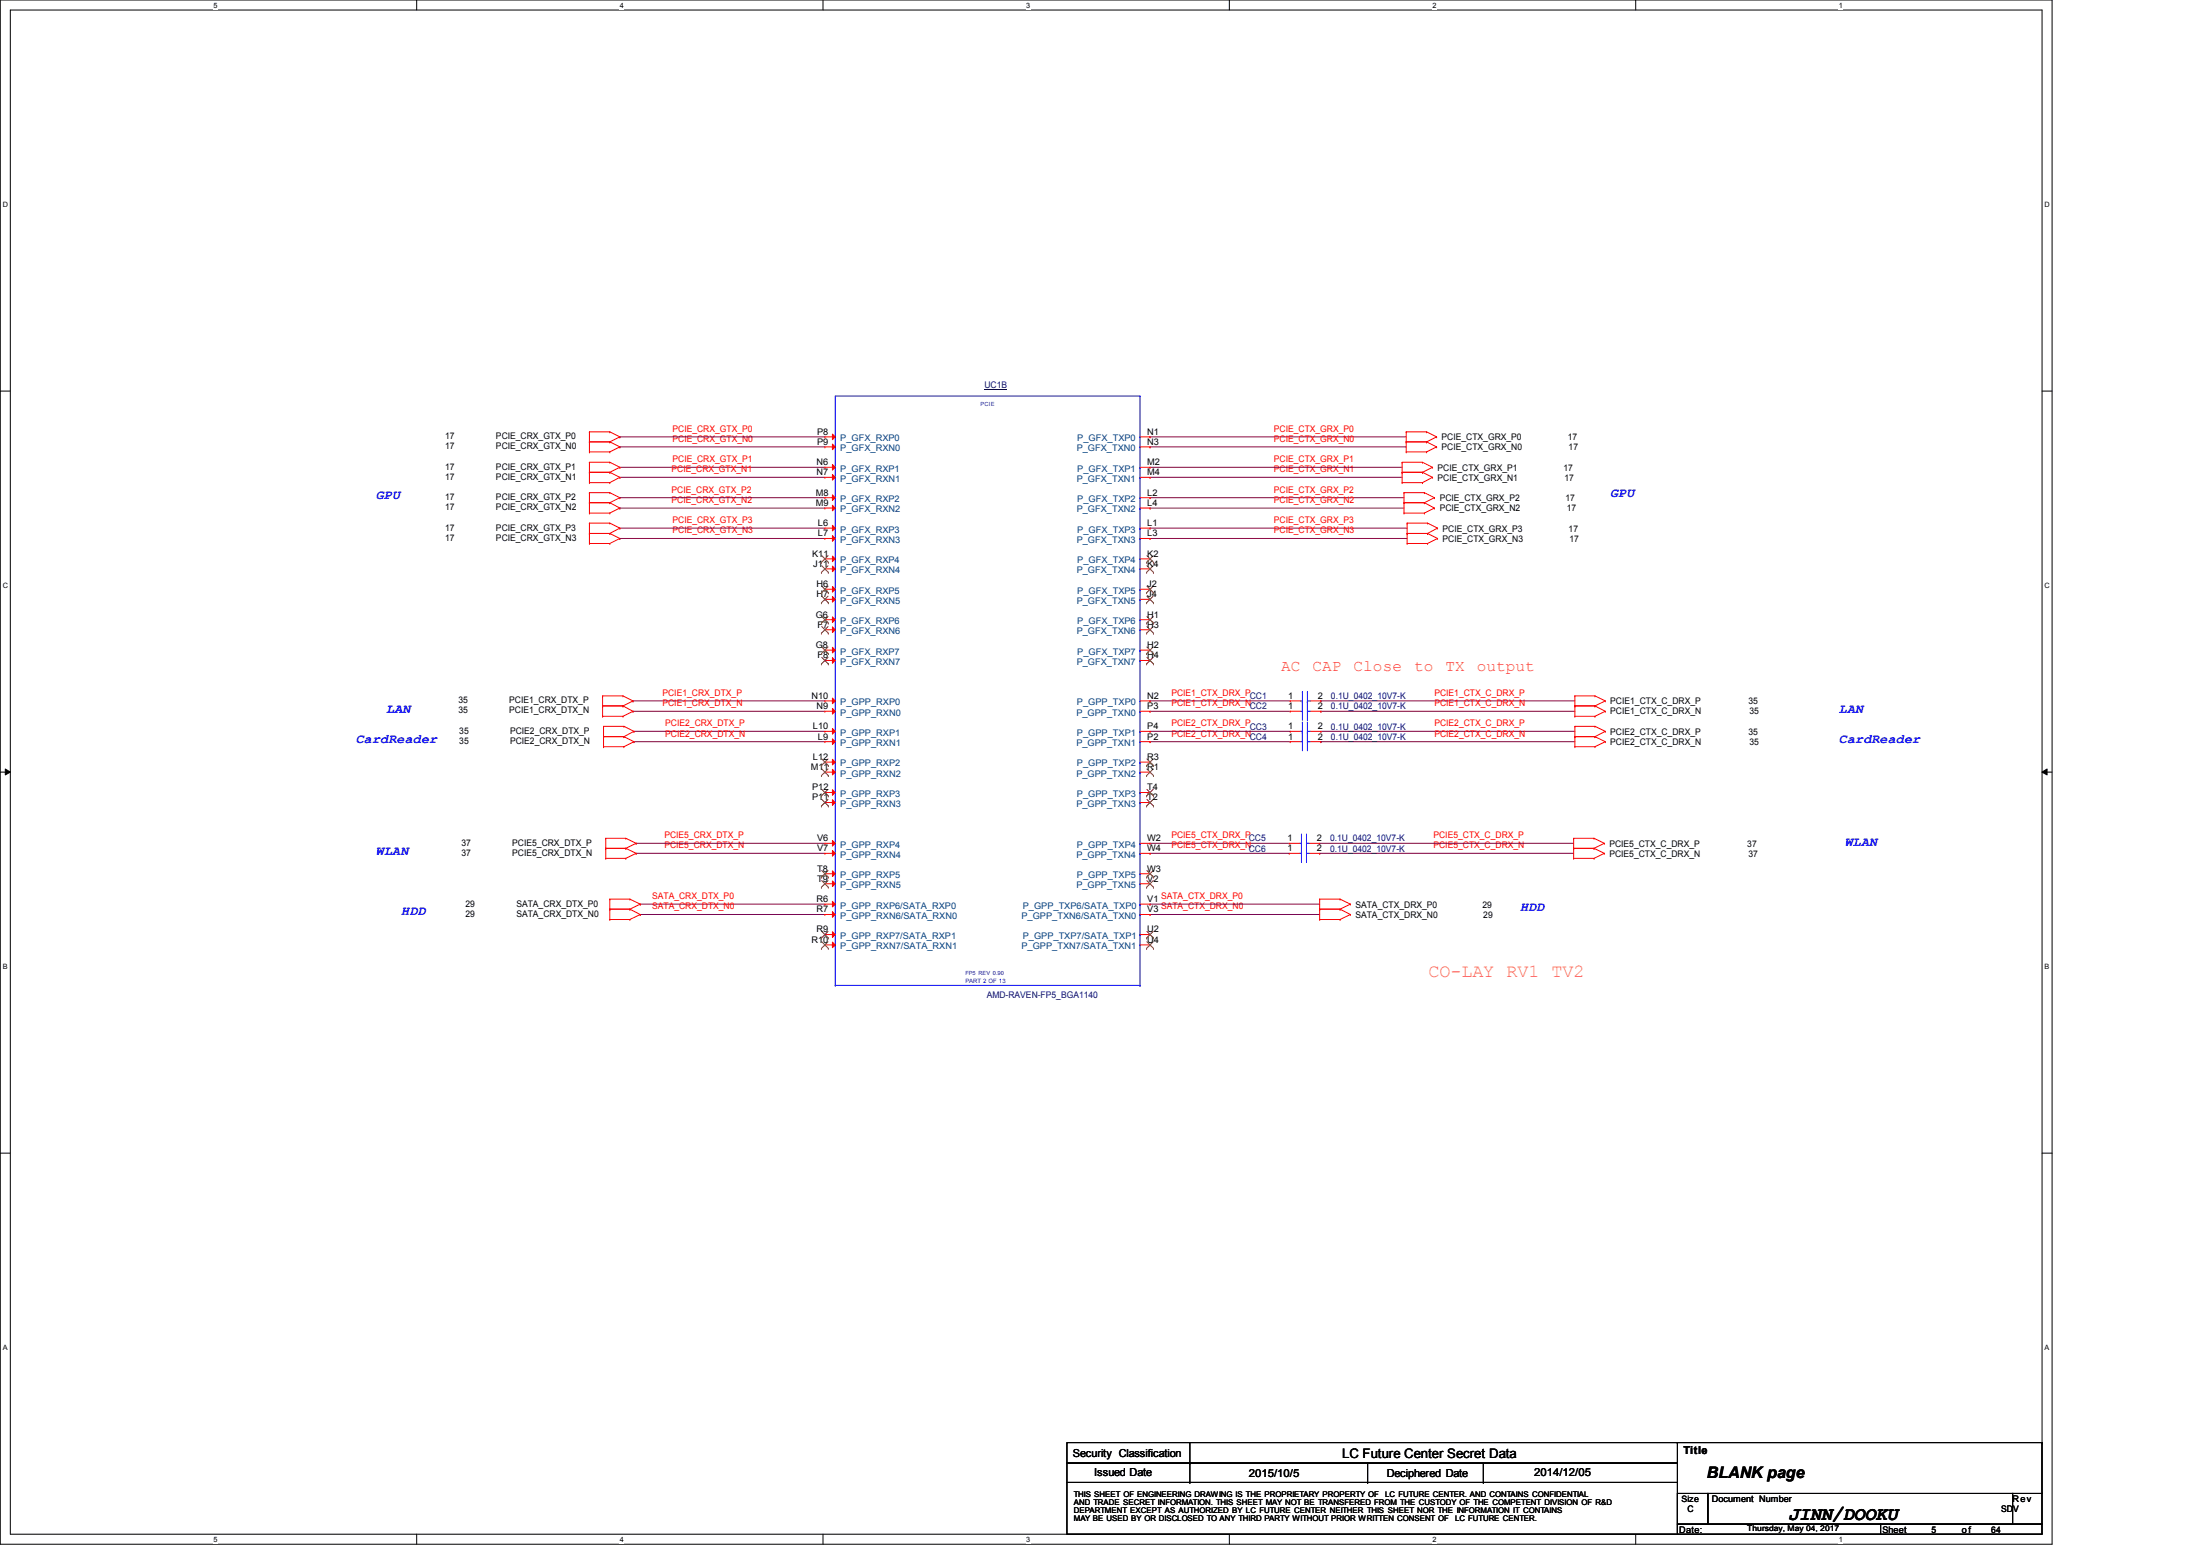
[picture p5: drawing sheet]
<svg xmlns="http://www.w3.org/2000/svg" width="297mm" height="210mm" viewBox="0 0 297 210" stroke-linecap="round" stroke-linejoin="round" font-family="sans-serif">
<path d="M0 0h277.1v208.4h-277.1zM1.4 1.4h274.3v205.7h-274.3z" fill="none" stroke="#000" stroke-width=".14"/>
<g fill="#fff">
<path d="M28.8 .1h.6v1.1h-.6z"/>
<path d="M28.8 207.2h.6v1.1h-.6z"/>
</g>
<path d="M56.3 0v1.4M56.3 207.1v1.3" fill="none" stroke="#000" stroke-width=".14"/>
<g fill="#fff">
<path d="M83.7 .1h.5v1.1h-.5z"/>
<path d="M83.7 207.2h.5v1.1h-.5z"/>
</g>
<path d="M111.1 0v1.4M111.1 207.1v1.3" fill="none" stroke="#000" stroke-width=".14"/>
<g fill="#fff">
<path d="M138.6 .1h.5v1.1h-.5z"/>
<path d="M138.6 207.2h.5v1.1h-.5z"/>
</g>
<path d="M166 0v1.4M166 207.1v1.3" fill="none" stroke="#000" stroke-width=".14"/>
<g fill="#fff">
<path d="M193.4 .1h.6v1.1h-.6z"/>
<path d="M193.4 207.2h.6v1.1h-.6z"/>
</g>
<path d="M220.8 0v1.4M220.8 207.1v1.3" fill="none" stroke="#000" stroke-width=".14"/>
<g fill="#fff">
<path d="M248.3 .1h.5v1.1h-.5z"/>
<path d="M248.3 207.2h.5v1.1h-.5z"/>
<path d="M.4 27.1h.7v1.1h-.7z"/>
<path d="M276.1 27.1h.7v1.1h-.7z"/>
<path d="M.4 78.5h.7v1.1h-.7z"/>
<path d="M276.1 78.5h.7v1.1h-.7z"/>
</g>
<path d="M0 52.8h1.4M275.7 52.8h1.4" fill="none" stroke="#000" stroke-width=".14"/>
<g fill="#fff">
<path d="M.4 129.9h.6v1.1h-.6z"/>
<path d="M276.1 129.9h.6v1.1h-.6z"/>
</g>
<path d="M0 104.2h1.4M.7 103.8l.7 .4-.7 .4zM275.7 104.2l.7-.4v.8zM275.7 104.2h1.4" fill="none" stroke="#000" stroke-width=".14"/>
<path d="M.7 103.8l.7 .4-.7 .4zM275.7 104.2l.7-.4v.8z" fill="#000"/>
<g fill="#fff">
<path d="M.4 181.4h.6v1.1h-.6z"/>
<path d="M276.1 181.4h.6v1.1h-.6z"/>
</g>
<g fill="none" stroke="#000" stroke-width=".14">
<path d="M0 155.7h1.4M275.7 155.7h1.4M144.1 194.7h82.4v2.8h-82.4zM144.1 197.5h82.4v2.6h-82.4zM160.7 197.5h.1M160.7 194.7v5.4M184.7 197.5v2.6M200.3 197.5v2.6M226.4 194.7h49.3M275.7 194.7h.1M275.7 194.7v6.9M144.1 200.1h82.4v7h-82.4z"/>
<path d="M160.7 200.1h.1M184.7 200.1h.1M200.3 200.1h.1M226.5 201.6h4.1v4.1h-4.1zM226.5 205.7h27.4v1.4h-27.4zM230.6 201.6h41.1v4.1h-41.1zM253.9 205.7h21.8v1.4h-21.8zM271.7 201.6h4v4.1h-4z"/>
</g>
<g fill="none" stroke="#800040" stroke-width=".14">
<path d="M83.7 59h.1M83.7 59h27.7M155.3 59h.1M155.3 59h34.6M83.7 68.6h.1M83.7 72.7h.1M83.7 71.3h.1M83.7 63.1h.1M83.7 60.3h.1M83.7 67.2h.1M83.7 64.4h.1M83.7 64.4h27.7"/>
<path d="M83.7 67.2h27.7M83.7 71.3h27.7M83.7 72.7h27.7M83.7 60.3h27.7M83.7 63.1h27.7M83.7 68.6h27.7M155.3 64.4h.1M155.3 67.2h.1M155.3 71.3h.1M155.3 72.7h.1M155.3 60.3h.1M155.3 63.1h.1"/>
<path d="M155.3 68.6h.1M155.3 64.4h34M155.3 67.2h34.3M155.3 71.3h34.7M155.3 72.7h34.7M155.3 60.3h34.6M155.3 63.1h34M155.3 68.6h34.3M85.5 94.6h.1M85.5 96h.1M85.5 94.6h25.9M85.5 96h25.9"/>
<path d="M85.6 98.7h.1M85.6 98.7h25.8M155.3 94.6h.1M155.3 96h.1M155.3 98.7h.1M155.3 94.6h18.9M155.3 96h18.9M155.3 98.7h18.9M178.3 94.6h.1M178.3 96h.1M178.3 98.7h.1M178.3 94.6h34.3"/>
<path d="M178.3 96h34.3M178.3 98.7h34.3M85.6 100.1h.1M85.6 100.1h25.8M85.9 115.2h.1M85.9 113.8h.1M85.9 115.2h25.5M85.9 113.8h25.5M155.3 100.1h.1M155.3 113.8h.1M155.3 115.2h.1M155.3 100.1h18.9"/>
<path d="M155.3 115.2h18.8M155.3 113.8h18.8M178.2 115.2h.1M178.2 113.8h.1M178.2 115.2h34.3M178.2 113.8h34.3M178.3 100.1h.1M178.3 100.1h34.3M86.4 122h.1M86.4 123.4h.1M86.4 123.4h25M86.4 122h25"/>
<path d="M155.3 123.4h.1M155.3 122h.1M155.3 123.4h22.9M155.3 122h22.9"/>
</g>
<g fill="none" stroke="#f00" stroke-width=".14">
<path d="M79.6 59.6h.1M79.6 58.3h.1M79.6 58.3h2.7M79.6 59.6h2.7M79.6 58.3v2.7M82.3 58.3h.1M82.3 59.6h.1M82.3 58.3l1.4 .7M82.3 59.6l1.4 .7M83.7 59h.1M83.7 59l-1.4 .6M189.9 58.3h.1"/>
<path d="M189.9 59.6h.1M189.9 58.3h2.7M189.9 59.6h2.7M189.9 58.3v2.7M192.6 58.3h.1M192.6 59.6h.1M192.6 58.3l1.4 .7M192.6 59.6l1.4 .7M194 59h.1M194 59l-1.4 .6M79.6 61h.1M79.6 63.8h.1"/>
<path d="M79.6 62.4h.1M79.6 65.2h.1M79.6 67.9h.1M79.6 66.5h.1M79.6 69.3h.1M79.6 72h.1M79.6 70.6h.1M79.6 73.4h.1M79.6 62.4v2.8M79.6 66.5v2.8M79.6 70.6v2.8M79.6 61h2.7"/>
<path d="M79.6 62.4h2.7M79.6 63.8h2.7M79.6 65.2h2.7M79.6 66.5h2.7M79.6 67.9h2.7M79.6 69.3h2.7M79.6 70.6h2.7M79.6 72h2.7M79.6 73.4h2.7M82.3 61h.1M82.3 62.4h.1M82.3 63.8h.1"/>
<path d="M82.3 65.2h.1M82.3 66.5h.1M82.3 67.9h.1M82.3 69.3h.1M82.3 70.6h.1M82.3 72h.1M82.3 73.4h.1M82.3 62.4l1.4 .7M82.3 63.8l1.4 .6M82.3 66.5l1.4 .7M82.3 67.9l1.4 .7M82.3 70.6l1.4 .7"/>
<path d="M82.3 72l1.4 .7M83.7 60.3h.1M83.7 63.1h.1M83.7 64.4h.1M83.7 67.2h.1M83.7 68.6h.1M83.7 71.3h.1M83.7 72.7h.1M83.7 60.3l-1.4 .7M83.7 63.1l-1.4 .7M83.7 64.4l-1.4 .8M83.7 67.2l-1.4 .7"/>
<path d="M83.7 68.6l-1.4 .7M83.7 71.3l-1.4 .7M83.7 72.7l-1.4 .7M189.3 62.4h.1M189.3 63.8h.1M189.3 65.2h.1M189.3 62.4h2.8M189.3 63.8h2.8M189.3 65.2h2.8M189.3 62.4v2.8M189.6 66.5h.1M189.6 67.9h.1"/>
<path d="M189.6 69.3h.1M189.6 66.5h2.7M189.6 67.9h2.7M189.6 69.3h2.7M189.6 66.5v2.8M189.9 61h.1M189.9 61h2.7M190 70.6h.1M190 72h.1M190 73.4h.1M190 70.6h2.7M190 72h2.7"/>
<path d="M190 73.4h2.7M190 70.6v2.8M192.1 62.4h.1M192.1 63.8h.1M192.1 65.2h.1M192.1 62.4l1.3 .7M192.1 63.8l1.3 .6M192.3 66.5h.1M192.3 67.9h.1M192.3 69.3h.1M192.3 66.5l1.4 .7M192.3 67.9l1.4 .7"/>
<path d="M192.6 61h.1M192.7 70.6h.1M192.7 72h.1M192.7 73.4h.1M192.7 70.6l1.4 .7M192.7 72l1.4 .7M193.4 63.1h.1M193.4 64.4h.1M193.4 63.1l-1.3 .7M193.4 64.4l-1.3 .8M193.7 67.2h.1M193.7 68.6h.1"/>
<path d="M193.7 67.2l-1.4 .7M193.7 68.6l-1.4 .7M194 60.3h.1M194 60.3l-1.4 .7M194.1 71.3h.1M194.1 72.7h.1M194.1 71.3l-1.4 .7M194.1 72.7l-1.4 .7M81.4 96.7h.1M81.4 95.3h.1M81.4 93.9h.1M81.4 93.9h2.7"/>
<path d="M81.4 95.3h2.7M81.4 96.7h2.7M81.4 93.9v2.8M81.5 99.4h.1M81.5 98h.1M81.5 98h2.7M81.5 99.4h2.7M81.5 98v2.8M84.1 95.3h.1M84.1 96.7h.1M84.1 93.9h.1M84.1 95.3l1.4 .7"/>
<path d="M84.1 93.9l1.4 .7M84.2 99.4h.1M84.2 98h.1M84.2 99.4l1.4 .7M84.2 98l1.4 .7M85.5 96h.1M85.5 94.6h.1M85.5 96l-1.4 .7M85.5 94.6l-1.4 .7M85.6 98.7h.1M85.6 98.7l-1.4 .7M174.2 96h.1"/>
<path d="M174.2 98.7h.1M174.2 96h1.4M174.2 98.7h1.4M176.9 96h1.4M176.9 98.7h1.4M178.3 96h.1M178.3 98.7h.1M212.6 93.9h.1M212.6 95.3h.1M212.6 96.7h.1M212.6 98h.1M212.6 99.4h.1"/>
<path d="M212.6 93.9h2.7M212.6 93.9v2.8M212.6 98v2.8M212.6 95.3h2.7M212.6 96.7h2.7M212.6 98h2.7M212.6 99.4h2.7M215.3 93.9h.1M215.3 95.3h.1M215.3 96.7h.1M215.3 98h.1M215.3 99.4h.1"/>
<path d="M215.3 93.9l1.4 .7M215.3 95.3l1.4 .7M215.3 98l1.4 .7M215.3 99.4l1.4 .7M216.7 94.6h.1M216.7 96h.1M216.7 98.7h.1M216.7 94.6l-1.4 .7M216.7 96l-1.4 .7M216.7 98.7l-1.4 .7M81.5 100.8h.1M81.5 100.8h2.7"/>
<path d="M81.8 114.5h.1M81.8 113.2h.1M81.8 115.9h.1M81.8 113.2h2.7M81.8 114.5h2.7M81.8 113.2v2.7M81.8 115.9h2.7M84.2 100.8h.1M84.5 113.2h.1M84.5 114.5h.1M84.5 115.9h.1M84.5 113.2l1.4 .6"/>
<path d="M84.5 114.5l1.4 .7M85.6 100.1h.1M85.6 100.1l-1.4 .7M85.9 113.8h.1M85.9 115.2h.1M85.9 113.8l-1.4 .7M85.9 115.2l-1.4 .7M174.1 113.8h.1M174.1 113.8h1.4M174.2 100.1h.1M174.2 100.1h1.4M176.8 113.8h1.4"/>
<path d="M176.9 100.1h1.4M178.2 113.8h.1M178.3 100.1h.1M212.5 113.2h.1M212.5 114.5h.1M212.5 115.9h.1M212.5 113.2h2.7M212.5 114.5h2.7M212.5 115.9h2.7M212.5 113.2v2.7M212.6 100.8h.1M212.6 100.8h2.7"/>
<path d="M215.2 113.2h.1M215.2 114.5h.1M215.2 115.9h.1M215.2 113.2l1.4 .6M215.2 114.5l1.4 .7M215.3 100.8h.1M216.6 113.8h.1M216.6 115.2h.1M216.6 113.8l-1.4 .7M216.6 115.2l-1.4 .7M216.7 100.1h.1M216.7 100.1l-1.4 .7"/>
<path d="M82.3 124.1h.1M82.3 122.7h.1M82.3 121.4h.1M82.3 121.4h2.7M82.3 122.7h2.7M82.3 124.1h2.7M82.3 121.4v2.7M85 122.7h.1M85 124.1h.1M85 121.4h.1M85 122.7l1.4 .7M85 121.4l1.4 .6"/>
<path d="M86.4 123.4h.1M86.4 122h.1M86.4 123.4l-1.4 .7M86.4 122l-1.4 .7M178.2 121.4h.1M178.2 122.7h.1M178.2 124.1h.1M178.2 121.4h2.7M178.2 121.4v2.7M178.2 122.7h2.7M178.2 124.1h2.7M180.9 121.4h.1"/>
<path d="M180.9 122.7h.1M180.9 124.1h.1M180.9 121.4l1.4 .6M180.9 122.7l1.4 .7M182.3 122h.1M182.3 123.4h.1M182.3 122l-1.4 .7M182.3 123.4l-1.4 .7"/>
</g>
<g fill="none" stroke="#00f" stroke-width=".14">
<path d="M112.8 59h.1M153.9 59h.1M153.9 53.5h.1M153.9 53.5v79.5M153.9 53.5h-41.1v79.5M112.8 76.8h.1M112.8 79.5h.1M112.8 75.4h.1M112.8 72.7h.1M112.8 71.3h.1M112.8 68.6h.1M112.8 67.2h.1"/>
<path d="M112.8 64.4h.1M112.8 63.1h.1M112.8 60.3h.1M153.9 76.8h.1M153.9 79.5h.1M153.9 75.4h.1M153.9 72.7h.1M153.9 71.3h.1M153.9 68.6h.1M153.9 67.2h.1M153.9 64.4h.1M153.9 63.1h.1"/>
<path d="M153.9 60.3h.1M112.8 89.2h.1M112.8 85h.1M112.8 80.9h.1M112.8 87.8h.1M112.8 83.7h.1M112.8 98.7h.1M112.8 96h.1M112.8 94.6h.1M153.9 89.2h.1M153.9 85h.1M153.9 80.9h.1"/>
<path d="M153.9 87.8h.1M153.9 83.7h.1M153.9 98.7h.1M153.9 96h.1M153.9 94.6h.1M175.6 96h.2M175.6 98.7h.2M175.8 96h.1M175.8 94.7h.1M175.8 98.9h.1M175.8 98.7h.1M175.8 97.5h.1"/>
<path d="M175.8 94.7v2.5M175.8 97.5v3.8M176.5 94.7h.1M176.5 96h.1M176.5 98.9h.1M176.5 97.5h.1M176.5 98.7h.1M176.5 96h.4M176.5 94.7v2.5M176.5 97.5v3.8M176.5 98.7h.4M112.8 119.3h.1"/>
<path d="M112.8 115.2h.1M112.8 117.9h.1M112.8 113.8h.1M112.8 108.3h.1M112.8 107h.1M112.8 104.2h.1M112.8 102.9h.1M112.8 100.1h.1M153.9 119.3h.1M153.9 115.2h.1M153.9 117.9h.1M153.9 113.8h.1"/>
<path d="M153.9 108.3h.1M153.9 107h.1M153.9 104.2h.1M153.9 102.9h.1M153.9 100.1h.1M175.5 113.8h.2M175.6 100.1h.2M175.7 113.8h.1M175.7 112.6h.1M175.7 112.6v2.5M175.8 100.1h.1M176.4 112.6h.1"/>
<path d="M176.4 113.8h.1M176.4 113.8h.4M176.4 112.6v2.5M176.5 100.1h.1M176.5 100.1h.4M112.8 122h.1M112.8 126.2h.1M112.8 123.4h.1M112.8 127.6h.1M112.8 133h.1M112.8 133h41.1M153.9 122h.1"/>
<path d="M153.9 126.2h.1M153.9 123.4h.1M153.9 127.6h.1M153.9 133h.1"/>
</g>
<path d="M132.9 52.6h3.1" fill="none" stroke="#000080" stroke-width=".14"/>
<path d="M112.4 127.2l.4 .4-.4 .3z" fill="#f00"/>
<path d="M111.4 127.6h.1M111.4 127.6h1.4M112.4 127.2l.4 .4-.4 .3z" fill="none" stroke="#f00" stroke-width=".14"/>
<path d="M110.9 128h.1M111 127.1l.8 .9M111.8 127.1l-.9 .9M111.8 128h.1" fill="none" stroke="#804000" stroke-width=".14"/>
<path d="M112.4 125.8l.4 .4-.4 .3z" fill="#f00"/>
<path d="M111.4 126.2h.1M111.4 126.2h1.4M112.4 125.8l.4 .4-.4 .3z" fill="none" stroke="#f00" stroke-width=".14"/>
<path d="M110.9 126.6h.1M111 125.7l.8 .9M111.8 125.7l-.9 .9M111.8 126.6h.1" fill="none" stroke="#804000" stroke-width=".14"/>
<path d="M112.4 123.1l.4 .3-.4 .4z" fill="#f00"/>
<path d="M111.4 123.4h.1M111.4 123.4h1.4M112.4 123.1l.4 .3-.4 .4z" fill="none" stroke="#f00" stroke-width=".14"/>
<path d="M112.4 121.7l.4 .3-.4 .4z" fill="#f00"/>
<path d="M111.4 122h.1M111.4 122h1.4M112.4 121.7l.4 .3-.4 .4z" fill="none" stroke="#f00" stroke-width=".14"/>
<path d="M112.4 118.9l.4 .4-.4 .4z" fill="#f00"/>
<path d="M111.4 119.3h.1M111.4 119.3h1.4M112.4 118.9l.4 .4-.4 .4z" fill="none" stroke="#f00" stroke-width=".14"/>
<path d="M110.9 119.8h.1M111 118.9l.8 .9M111.8 118.9l-.9 .9M111.8 119.8h.1" fill="none" stroke="#804000" stroke-width=".14"/>
<path d="M112.4 117.6l.4 .3-.4 .4z" fill="#f00"/>
<path d="M111.4 117.9h.1M111.4 117.9h1.4M112.4 117.6l.4 .3-.4 .4z" fill="none" stroke="#f00" stroke-width=".14"/>
<path d="M110.9 118.4h.1M111 117.5l.8 .9M111.8 117.5l-.9 .9M111.8 118.4h.1" fill="none" stroke="#804000" stroke-width=".14"/>
<path d="M112.4 114.8l.4 .4-.4 .4z" fill="#f00"/>
<path d="M111.4 115.2h.1M111.4 115.2h1.4M112.4 114.8l.4 .4-.4 .4z" fill="none" stroke="#f00" stroke-width=".14"/>
<path d="M112.4 113.5l.4 .3-.4 .4z" fill="#f00"/>
<path d="M111.4 113.8h.1M111.4 113.8h1.4M112.4 113.5l.4 .3-.4 .4z" fill="none" stroke="#f00" stroke-width=".14"/>
<path d="M112.4 107.9l.4 .4-.4 .4z" fill="#f00"/>
<path d="M111.4 108.3h.1M111.4 108.3h1.4M112.4 107.9l.4 .4-.4 .4z" fill="none" stroke="#f00" stroke-width=".14"/>
<path d="M110.9 108.8h.1M111 107.9l.8 .9M111.8 107.9l-.9 .9M111.8 108.8h.1" fill="none" stroke="#804000" stroke-width=".14"/>
<path d="M112.4 106.6l.4 .4-.4 .4z" fill="#f00"/>
<path d="M111.4 107h.1M111.4 107h1.4M112.4 106.6l.4 .4-.4 .4z" fill="none" stroke="#f00" stroke-width=".14"/>
<path d="M110.9 107.4h.1M111 106.6l.8 .8M111.8 106.6l-.9 .8M111.8 107.4h.1" fill="none" stroke="#804000" stroke-width=".14"/>
<path d="M112.4 103.8l.4 .4-.4 .4z" fill="#f00"/>
<path d="M111.4 104.2h.1M111.4 104.2h1.4M112.4 103.8l.4 .4-.4 .4z" fill="none" stroke="#f00" stroke-width=".14"/>
<path d="M110.9 104.7h.1M111 103.8l.8 .9M111.8 103.8l-.9 .9M111.8 104.7h.1" fill="none" stroke="#804000" stroke-width=".14"/>
<path d="M112.4 102.5l.4 .4-.4 .4z" fill="#f00"/>
<path d="M111.4 102.9h.1M111.4 102.9h1.4M112.4 102.5l.4 .4-.4 .4z" fill="none" stroke="#f00" stroke-width=".14"/>
<path d="M110.9 103.3h.1M111 102.4l.8 .9M111.8 102.4l-.9 .9M111.8 103.3h.1" fill="none" stroke="#804000" stroke-width=".14"/>
<path d="M112.4 99.7l.4 .4-.4 .4z" fill="#f00"/>
<path d="M112.4 99.7l.4 .4-.4 .4zM111.4 100.1h.1M111.4 100.1h1.4" fill="none" stroke="#f00" stroke-width=".14"/>
<path d="M112.4 98.3l.4 .4-.4 .4z" fill="#f00"/>
<path d="M111.4 98.7h.1M111.4 98.7h1.4M112.4 98.3l.4 .4-.4 .4z" fill="none" stroke="#f00" stroke-width=".14"/>
<path d="M112.4 95.6l.4 .4-.4 .4z" fill="#f00"/>
<path d="M111.4 96h.1M111.4 96h1.4M112.4 95.6l.4 .4-.4 .4z" fill="none" stroke="#f00" stroke-width=".14"/>
<path d="M112.4 94.2l.4 .4-.4 .4z" fill="#f00"/>
<path d="M111.4 94.6h.1M111.4 94.6h1.4M112.4 94.2l.4 .4-.4 .4z" fill="none" stroke="#f00" stroke-width=".14"/>
<path d="M112.4 88.8l.4 .4-.4 .3z" fill="#f00"/>
<path d="M111.4 89.2h.1M111.4 89.2h1.4M112.4 88.8l.4 .4-.4 .3z" fill="none" stroke="#f00" stroke-width=".14"/>
<path d="M110.9 89.6h.1M111 88.7l.8 .9M111.8 88.7l-.9 .9M111.8 89.6h.1" fill="none" stroke="#804000" stroke-width=".14"/>
<path d="M112.4 87.4l.4 .4-.4 .3z" fill="#f00"/>
<path d="M111.4 87.8h.1M111.4 87.8h1.4M112.4 87.4l.4 .4-.4 .3z" fill="none" stroke="#f00" stroke-width=".14"/>
<path d="M110.9 88.2h.1M111 87.3l.8 .9M111.8 87.3l-.9 .9M111.8 88.2h.1" fill="none" stroke="#804000" stroke-width=".14"/>
<path d="M112.4 84.6l.4 .4-.4 .4z" fill="#f00"/>
<path d="M111.4 85h.1M111.4 85h1.4M112.4 84.6l.4 .4-.4 .4z" fill="none" stroke="#f00" stroke-width=".14"/>
<path d="M110.9 85.5h.1M111 84.6l.8 .9M111.8 84.6l-.9 .9M111.8 85.5h.1" fill="none" stroke="#804000" stroke-width=".14"/>
<path d="M112.4 83.3l.4 .4-.4 .3z" fill="#f00"/>
<path d="M111.4 83.7h.1M111.4 83.7h1.4M112.4 83.3l.4 .4-.4 .3z" fill="none" stroke="#f00" stroke-width=".14"/>
<path d="M110.9 84.1h.1M111 83.2l.8 .9M111.8 83.2l-.9 .9M111.8 84.1h.1" fill="none" stroke="#804000" stroke-width=".14"/>
<path d="M112.4 80.5l.4 .4-.4 .4z" fill="#f00"/>
<path d="M111.4 80.9h.1M111.4 80.9h1.4M112.4 80.5l.4 .4-.4 .4z" fill="none" stroke="#f00" stroke-width=".14"/>
<path d="M110.9 81.4h.1M111 80.5l.8 .9M111.8 80.5l-.9 .9M111.8 81.4h.1" fill="none" stroke="#804000" stroke-width=".14"/>
<path d="M112.4 79.2l.4 .3-.4 .4z" fill="#f00"/>
<path d="M111.4 79.5h.1M111.4 79.5h1.4M112.4 79.2l.4 .3-.4 .4z" fill="none" stroke="#f00" stroke-width=".14"/>
<path d="M111 79.1l.8 .9M111.8 79.1l-.9 .9M110.9 80h.1M111.8 80h.1" fill="none" stroke="#804000" stroke-width=".14"/>
<path d="M112.4 76.4l.4 .4-.4 .4z" fill="#f00"/>
<path d="M111.4 76.8h.1M111.4 76.8h1.4M112.4 76.4l.4 .4-.4 .4z" fill="none" stroke="#f00" stroke-width=".14"/>
<path d="M110.9 77.3h.1M111 76.4l.8 .9M111.8 76.4l-.9 .9M111.8 77.3h.1" fill="none" stroke="#804000" stroke-width=".14"/>
<path d="M112.4 75.1l.4 .3-.4 .4z" fill="#f00"/>
<path d="M111.4 75.4h.1M111.4 75.4h1.4M112.4 75.1l.4 .3-.4 .4z" fill="none" stroke="#f00" stroke-width=".14"/>
<path d="M110.9 75.9h.1M111 75l.8 .9M111.8 75l-.9 .9M111.8 75.9h.1" fill="none" stroke="#804000" stroke-width=".14"/>
<path d="M112.4 72.3l.4 .4-.4 .4z" fill="#f00"/>
<path d="M111.4 72.7h.1M111.4 72.7h1.4M112.4 72.3l.4 .4-.4 .4z" fill="none" stroke="#f00" stroke-width=".14"/>
<path d="M112.4 70.9l.4 .4-.4 .4z" fill="#f00"/>
<path d="M111.4 71.3h.1M111.4 71.3h1.4M112.4 70.9l.4 .4-.4 .4z" fill="none" stroke="#f00" stroke-width=".14"/>
<path d="M112.4 68.2l.4 .4-.4 .4z" fill="#f00"/>
<path d="M111.4 68.6h.1M111.4 68.6h1.4M112.4 68.2l.4 .4-.4 .4z" fill="none" stroke="#f00" stroke-width=".14"/>
<path d="M112.4 66.8l.4 .4-.4 .4z" fill="#f00"/>
<path d="M111.4 67.2h.1M111.4 67.2h1.4M112.4 66.8l.4 .4-.4 .4z" fill="none" stroke="#f00" stroke-width=".14"/>
<path d="M112.4 64.1l.4 .3-.4 .4z" fill="#f00"/>
<path d="M111.4 64.4h.1M111.4 64.4h1.4M112.4 64.1l.4 .3-.4 .4z" fill="none" stroke="#f00" stroke-width=".14"/>
<path d="M112.4 62.7l.4 .4-.4 .4z" fill="#f00"/>
<path d="M111.4 63.1h.1M111.4 63.1h1.4M112.4 62.7l.4 .4-.4 .4z" fill="none" stroke="#f00" stroke-width=".14"/>
<path d="M112.4 59.9l.4 .4-.4 .4z" fill="#f00"/>
<path d="M112.4 59.9l.4 .4-.4 .4zM111.4 60.3h.1M111.4 60.3h1.4" fill="none" stroke="#f00" stroke-width=".14"/>
<path d="M112.4 58.6l.4 .4-.4 .4z" fill="#f00"/>
<g fill="none" stroke="#f00" stroke-width=".14">
<path d="M111.4 59h.1M111.4 59h1.4M112.4 58.6l.4 .4-.4 .4zM153.9 59h1.4M155.3 59h.1M153.9 79.5h1.4M153.9 76.8h1.4M153.9 75.4h1.4M153.9 72.7h1.4M153.9 71.3h1.4M153.9 68.6h1.4M153.9 67.2h1.4"/>
<path d="M153.9 64.4h1.4M153.9 63.1h1.4M153.9 60.3h1.4M155.3 79.5h.1M155.3 76.8h.1M155.3 75.4h.1M155.3 72.7h.1M155.3 71.3h.1M155.3 68.6h.1M155.3 67.2h.1M155.3 64.4h.1M155.3 63.1h.1"/>
<path d="M155.3 60.3h.1M153.9 98.7h1.4M153.9 96h1.4M153.9 94.6h1.4M153.9 89.2h1.4M153.9 87.8h1.4M153.9 85h1.4M153.9 83.7h1.4M153.9 80.9h1.4M155.3 98.7h.1M155.3 96h.1M155.3 94.6h.1"/>
<path d="M155.3 89.2h.1M155.3 87.8h.1M155.3 85h.1M155.3 83.7h.1M155.3 80.9h.1M174.2 94.6h.1M174.2 94.6h1.4M176.9 94.6h1.4M178.3 94.6h.1M153.9 119.3h1.4M153.9 117.9h1.4M153.9 115.2h1.4"/>
<path d="M153.9 113.8h1.4M153.9 108.3h1.4M153.9 107h1.4M153.9 104.2h1.4M153.9 102.9h1.4M153.9 100.1h1.4M155.3 119.3h.1M155.3 117.9h.1M155.3 115.2h.1M155.3 113.8h.1M155.3 108.3h.1M155.3 107h.1"/>
<path d="M155.3 104.2h.1M155.3 102.9h.1M155.3 100.1h.1M174.1 115.2h.1M174.1 115.2h1.4M176.8 115.2h1.4M178.2 115.2h.1M153.9 127.6h1.4M153.9 126.2h1.4M153.9 123.4h1.4M153.9 122h1.4M155.3 127.6h.1"/>
<path d="M155.3 126.2h.1M155.3 123.4h.1M155.3 122h.1"/>
</g>
<g fill="none" stroke="#804000" stroke-width=".14">
<path d="M154.8 77.3h.1M154.8 75.9h.1M154.9 79.1l.8 .9M154.9 76.4l.8 .9M154.9 75l.8 .9M155.7 79.1l-.9 .9M155.7 76.4l-.9 .9M155.7 75l-.9 .9M155.7 77.3h.1M155.7 75.9h.1M154.8 89.6h.1M154.8 88.2h.1"/>
<path d="M154.8 85.5h.1M154.8 84.1h.1M154.8 81.4h.1M154.8 80h.1M154.9 88.7l.8 .9M154.9 87.3l.8 .9M154.9 84.6l.8 .9M154.9 83.2l.8 .9M154.9 80.5l.8 .9M155.7 88.7l-.9 .9M155.7 87.3l-.9 .9M155.7 84.6l-.9 .9"/>
<path d="M155.7 83.2l-.9 .9M155.7 80.5l-.9 .9M155.7 89.6h.1M155.7 88.2h.1M155.7 85.5h.1M155.7 84.1h.1M155.7 81.4h.1M155.7 80h.1M154.8 119.8h.1M154.8 118.4h.1M154.8 108.8h.1M154.8 107.4h.1"/>
<path d="M154.8 104.7h.1M154.8 103.3h.1M154.9 118.9l.8 .9M154.9 117.5l.8 .9M154.9 107.9l.8 .9M154.9 106.6l.8 .8M154.9 103.8l.8 .9M154.9 102.4l.8 .9M155.7 118.9l-.9 .9M155.7 117.5l-.9 .9M155.7 107.9l-.9 .9M155.7 106.6l-.9 .8"/>
<path d="M155.7 103.8l-.9 .9M155.7 102.4l-.9 .9M155.7 119.8h.1M155.7 118.4h.1M155.7 108.8h.1M155.7 107.4h.1M155.7 104.7h.1M155.7 103.3h.1M154.8 128h.1M154.8 126.6h.1M154.9 127.1l.8 .9M154.9 125.7l.8 .9"/>
<path d="M155.7 127.1l-.9 .9M155.7 125.7l-.9 .9M155.7 128h.1M155.7 126.6h.1"/>
</g>
<g fill="none" stroke="#00f" stroke-width=".14">
<path d="M175.6 94.6h.2M175.8 94.6h.1M175.8 93.4h.1M175.8 93.4v2.4M176.5 93.4h.1M176.5 94.6h.1M176.5 94.6h.4M176.5 93.4v2.4M175.5 115.2h.2M175.7 115.2h.1M175.7 114h.1M175.7 114v2.4"/>
<path d="M176.4 114h.1M176.4 115.2h.1M176.4 115.2h.4M176.4 114v2.4"/>
</g>
<text font-size="2.6" x="241.4" y="205.1">JINN/DOOKU</text>
<text font-size="2.5" fill="#ff8040" x="192.9" y="131.9">CO-LAY RV1 TV2</text>
<g font-size="2.2" fill="#ff8000">
<text x="173" y="90.6">AC</text>
<text x="177.2" y="90.6">CAP</text>
<text x="182.7" y="90.6">Close</text>
<text x="190.9" y="90.6">to</text>
<text x="195.2" y="90.6">TX</text>
<text x="199.4" y="90.6">output</text>
</g>
<text font-size="2.2" x="230.5" y="199.5">BLANK page</text>
<g font-size="1.8" fill="#00f">
<text x="50.8" y="67.4">GPU</text>
<text x="217.4" y="67.1">GPU</text>
<text x="48" y="100.3">CardReader</text>
<text x="52.2" y="96.2">LAN</text>
<text x="248.3" y="96.2">LAN</text>
<text x="248.3" y="100.3">CardReader</text>
<text x="50.8" y="115.4">WLAN</text>
<text x="249.1" y="114.2">WLAN</text>
<text x="54.2" y="123.5">HDD</text>
<text x="205.2" y="122.9">HDD</text>
</g>
<text font-size="1.8" x="181.2" y="196.8">LC Future Center Secret Data</text>
<g font-size="1.5">
<text x="144.9" y="196.6">Security Classification</text>
<text x="227.3" y="196.3">Title</text>
<text x="147.7" y="199.3">Issued Date</text>
<text x="168.6" y="199.4">2015/10/5</text>
<text x="187.2" y="199.4">Deciphered Date</text>
<text x="207.1" y="199.3">2014/12/05</text>
</g>
<g font-size="1.2" fill="#000080">
<text x="132.9" y="52.4">UC1B</text>
<text x="168.7" y="95.8">CC2</text>
<text x="168.7" y="94.4">CC1</text>
<text x="179.7" y="95.8">0.1U_0402_10V7-K</text>
<text x="179.7" y="94.4">0.1U_0402_10V7-K</text>
<text x="168.7" y="99.9">CC4</text>
<text x="168.7" y="98.5">CC3</text>
<text x="179.7" y="99.9">0.1U_0402_10V7-K</text>
<text x="179.7" y="98.5">0.1U_0402_10V7-K</text>
<text x="168.6" y="113.6">CC5</text>
<text x="179.6" y="113.6">0.1U_0402_10V7-K</text>
<text x="168.6" y="115">CC6</text>
<text x="179.6" y="115">0.1U_0402_10V7-K</text>
<text x="133.2" y="134.7">AMD-RAVEN-FP5_BGA1140</text>
</g>
<g font-size="1.2">
<text x="60.1" y="59.3">17</text>
<text x="67" y="59.3">PCIE_CRX_GTX_P0</text>
<text x="110.3" y="58.7">P8</text>
<text x="154.9" y="58.7">N1</text>
<text x="194.6" y="59.4">PCIE_CTX_GRX_P0</text>
<text x="211.7" y="59.4">17</text>
<text x="60.1" y="60.7">17</text>
<text x="60.1" y="63.4">17</text>
<text x="60.1" y="64.8">17</text>
<text x="67" y="60.7">PCIE_CRX_GTX_N0</text>
<text x="67" y="63.4">PCIE_CRX_GTX_P1</text>
<text x="67" y="64.8">PCIE_CRX_GTX_N1</text>
<text x="110.2" y="64.1">N7</text>
<text x="110.2" y="62.8">N6</text>
<text x="110.3" y="60">P9</text>
<text x="154.9" y="64.1">M4</text>
<text x="154.9" y="62.8">M2</text>
<text x="154.9" y="60">N3</text>
<text x="194.1" y="63.5">PCIE_CTX_GRX_P1</text>
<text x="194.1" y="64.9">PCIE_CTX_GRX_N1</text>
<text x="194.6" y="60.8">PCIE_CTX_GRX_N0</text>
<text x="211.1" y="63.5">17</text>
<text x="211.2" y="64.9">17</text>
<text x="211.8" y="60.8">17</text>
<text x="60.1" y="67.5">17</text>
<text x="60.1" y="68.9">17</text>
<text x="60.1" y="71.6">17</text>
<text x="67" y="67.5">PCIE_CRX_GTX_P2</text>
<text x="67" y="68.9">PCIE_CRX_GTX_N2</text>
<text x="67" y="71.6">PCIE_CRX_GTX_P3</text>
<text x="110.1" y="68.3">M9</text>
<text x="110.1" y="66.9">M8</text>
<text x="110.4" y="71">L6</text>
<text x="154.9" y="71">L1</text>
<text x="154.9" y="68.3">L4</text>
<text x="154.9" y="66.9">L2</text>
<text x="194.4" y="67.6">PCIE_CTX_GRX_P2</text>
<text x="194.4" y="69">PCIE_CTX_GRX_N2</text>
<text x="194.8" y="71.8">PCIE_CTX_GRX_P3</text>
<text x="211.4" y="67.6">17</text>
<text x="211.5" y="69">17</text>
<text x="211.8" y="71.8">17</text>
<text x="60.1" y="73">17</text>
<text x="67" y="73">PCIE_CRX_GTX_N3</text>
<text x="109.6" y="75.1">K11</text>
<text x="109.8" y="76.5">J11</text>
<text x="110.4" y="72.4">L7</text>
<text x="154.9" y="76.5">K4</text>
<text x="154.9" y="75.1">K2</text>
<text x="154.9" y="72.4">L3</text>
<text x="194.8" y="73.2">PCIE_CTX_GRX_N3</text>
<text x="211.9" y="73.2">17</text>
<text x="110.1" y="83.4">G6</text>
<text x="110.2" y="80.6">H7</text>
<text x="110.2" y="79.2">H6</text>
<text x="154.9" y="83.4">H1</text>
<text x="154.9" y="80.6">J4</text>
<text x="154.9" y="79.2">J2</text>
<text x="110.1" y="87.5">G8</text>
<text x="110.4" y="88.9">F8</text>
<text x="110.4" y="84.7">F7</text>
<text x="154.9" y="88.9">H4</text>
<text x="154.9" y="87.5">H2</text>
<text x="154.9" y="84.7">H3</text>
<text x="61.9" y="95">35</text>
<text x="68.7" y="95">PCIE1_CRX_DTX_P</text>
<text x="109.6" y="94.3">N10</text>
<text x="110.2" y="95.7">N9</text>
<text x="154.9" y="95.7">P3</text>
<text x="154.9" y="94.3">N2</text>
<text x="173.9" y="95.7">1</text>
<text x="173.9" y="94.3">1</text>
<text x="177.9" y="95.7">2</text>
<text x="177.9" y="94.3">2</text>
<text x="217.4" y="95.1">PCIE1_CTX_C_DRX_P</text>
<text x="236.1" y="95.1">35</text>
<text x="61.9" y="96.3">35</text>
<text x="62" y="100.4">35</text>
<text x="62" y="99.1">35</text>
<text x="68.7" y="96.3">PCIE1_CRX_DTX_N</text>
<text x="68.9" y="100.4">PCIE2_CRX_DTX_N</text>
<text x="68.9" y="99.1">PCIE2_CRX_DTX_P</text>
<text x="109.8" y="98.4">L10</text>
<text x="110.4" y="99.8">L9</text>
<text x="154.9" y="99.8">P2</text>
<text x="154.9" y="98.4">P4</text>
<text x="173.9" y="99.8">1</text>
<text x="173.9" y="98.4">1</text>
<text x="177.9" y="99.8">2</text>
<text x="177.9" y="98.4">2</text>
<text x="217.4" y="96.4">PCIE1_CTX_C_DRX_N</text>
<text x="217.4" y="99.2">PCIE2_CTX_C_DRX_P</text>
<text x="217.4" y="100.6">PCIE2_CTX_C_DRX_N</text>
<text x="236.1" y="99.2">35</text>
<text x="236.2" y="96.4">35</text>
<text x="236.2" y="100.6">35</text>
<text x="109.5" y="103.9">M11</text>
<text x="109.6" y="106.7">P12</text>
<text x="109.8" y="102.6">L12</text>
<text x="154.9" y="106.7">T4</text>
<text x="154.9" y="103.9">R1</text>
<text x="154.9" y="102.6">R3</text>
<text x="109.6" y="108">P11</text>
<text x="110.3" y="113.5">V6</text>
<text x="154.9" y="113.5">W2</text>
<text x="154.9" y="108">T2</text>
<text x="173.8" y="113.5">1</text>
<text x="177.8" y="113.5">2</text>
<text x="62.3" y="114.1">37</text>
<text x="62.3" y="115.5">37</text>
<text x="69.2" y="114.1">PCIE5_CRX_DTX_P</text>
<text x="69.2" y="115.5">PCIE5_CRX_DTX_N</text>
<text x="110.3" y="119">T9</text>
<text x="110.3" y="117.6">T8</text>
<text x="110.3" y="114.9">V7</text>
<text x="154.9" y="119">V2</text>
<text x="154.9" y="117.6">W3</text>
<text x="154.9" y="114.9">W4</text>
<text x="173.8" y="114.9">1</text>
<text x="177.8" y="114.9">2</text>
<text x="217.3" y="114.3">PCIE5_CTX_C_DRX_P</text>
<text x="217.3" y="115.7">PCIE5_CTX_C_DRX_N</text>
<text x="235.9" y="114.3">37</text>
<text x="236.1" y="115.7">37</text>
<text x="62.9" y="123.7">29</text>
<text x="62.9" y="122.4">29</text>
<text x="69.7" y="123.7">SATA_CRX_DTX_N0</text>
<text x="69.7" y="122.4">SATA_CRX_DTX_P0</text>
<text x="110.2" y="125.9">R9</text>
<text x="110.2" y="123.1">R7</text>
<text x="110.2" y="121.8">R6</text>
<text x="154.9" y="125.9">U2</text>
<text x="154.9" y="123.1">V3</text>
<text x="154.9" y="121.8">V1</text>
<text x="183" y="122.5">SATA_CTX_DRX_P0</text>
<text x="183" y="123.9">SATA_CTX_DRX_N0</text>
<text x="200.1" y="122.5">29</text>
<text x="200.3" y="123.9">29</text>
<text x="109.6" y="127.3">R10</text>
<text x="154.9" y="127.3">U4</text>
<text x="227" y="202.7">Size</text>
<text x="231.1" y="202.7">Document Number</text>
<text x="271.7" y="202.7">Rev</text>
<text x="226.7" y="206.9">Date:</text>
<text x="227.8" y="204.1">C</text>
<text x="254.2" y="206.9">Sheet</text>
<text x="260.8" y="206.9">5</text>
<text x="264.9" y="206.9">of</text>
<text x="268.9" y="206.9">64</text>
<text x="270.2" y="204.1">SDV</text>
</g>
<g font-size="1.2" fill="#f00">
<text x="90.8" y="59.6">PCIE_CRX_GTX_N0</text>
<text x="90.8" y="58.3">PCIE_CRX_GTX_P0</text>
<text x="172" y="58.3">PCIE_CTX_GRX_P0</text>
<text x="172" y="59.6">PCIE_CTX_GRX_N0</text>
<text x="90.7" y="63.8">PCIE_CRX_GTX_N1</text>
<text x="90.8" y="62.4">PCIE_CRX_GTX_P1</text>
<text x="172" y="63.8">PCIE_CTX_GRX_N1</text>
<text x="172" y="62.4">PCIE_CTX_GRX_P1</text>
<text x="90.7" y="67.9">PCIE_CRX_GTX_N2</text>
<text x="90.7" y="66.5">PCIE_CRX_GTX_P2</text>
<text x="90.8" y="70.6">PCIE_CRX_GTX_P3</text>
<text x="172" y="66.5">PCIE_CTX_GRX_P2</text>
<text x="172" y="70.6">PCIE_CTX_GRX_P3</text>
<text x="172" y="67.9">PCIE_CTX_GRX_N2</text>
<text x="90.8" y="72">PCIE_CRX_GTX_N3</text>
<text x="172" y="72">PCIE_CTX_GRX_N3</text>
<text x="89.4" y="93.9">PCIE1_CRX_DTX_P</text>
<text x="89.4" y="95.3">PCIE1_CRX_DTX_N</text>
<text x="158.2" y="93.9">PCIE1_CTX_DRX_P</text>
<text x="158.2" y="95.3">PCIE1_CTX_DRX_N</text>
<text x="193.7" y="93.9">PCIE1_CTX_C_DRX_P</text>
<text x="193.7" y="95.3">PCIE1_CTX_C_DRX_N</text>
<text x="89.8" y="98">PCIE2_CRX_DTX_P</text>
<text x="89.8" y="99.4">PCIE2_CRX_DTX_N</text>
<text x="158.2" y="99.4">PCIE2_CTX_DRX_N</text>
<text x="158.2" y="98">PCIE2_CTX_DRX_P</text>
<text x="193.7" y="98">PCIE2_CTX_C_DRX_P</text>
<text x="193.7" y="99.4">PCIE2_CTX_C_DRX_N</text>
<text x="89.7" y="113.2">PCIE5_CRX_DTX_P</text>
<text x="158.2" y="113.2">PCIE5_CTX_DRX_P</text>
<text x="193.5" y="113.2">PCIE5_CTX_C_DRX_P</text>
<text x="89.7" y="114.5">PCIE5_CRX_DTX_N</text>
<text x="158.2" y="114.5">PCIE5_CTX_DRX_N</text>
<text x="193.5" y="114.5">PCIE5_CTX_C_DRX_N</text>
<text x="88.1" y="121.4">SATA_CRX_DTX_P0</text>
<text x="88.1" y="122.8">SATA_CRX_DTX_N0</text>
<text x="156.8" y="122.8">SATA_CTX_DRX_N0</text>
<text x="156.8" y="121.4">SATA_CTX_DRX_P0</text>
</g>
<g font-size="1.2" fill="#004080">
<text x="113.5" y="59.6">P_GFX_RXP0</text>
<text x="145.5" y="59.6">P_GFX_TXP0</text>
<text x="113.5" y="65">P_GFX_RXN1</text>
<text x="113.5" y="63.7">P_GFX_RXP1</text>
<text x="113.5" y="60.9">P_GFX_RXN0</text>
<text x="145.4" y="65">P_GFX_TXN1</text>
<text x="145.4" y="60.9">P_GFX_TXN0</text>
<text x="145.5" y="63.7">P_GFX_TXP1</text>
<text x="113.5" y="71.9">P_GFX_RXP3</text>
<text x="113.5" y="69.2">P_GFX_RXN2</text>
<text x="113.5" y="67.8">P_GFX_RXP2</text>
<text x="145.4" y="69.2">P_GFX_TXN2</text>
<text x="145.5" y="71.9">P_GFX_TXP3</text>
<text x="145.5" y="67.8">P_GFX_TXP2</text>
<text x="113.5" y="77.4">P_GFX_RXN4</text>
<text x="113.5" y="76">P_GFX_RXP4</text>
<text x="113.5" y="73.3">P_GFX_RXN3</text>
<text x="145.4" y="77.4">P_GFX_TXN4</text>
<text x="145.4" y="73.3">P_GFX_TXN3</text>
<text x="145.5" y="76">P_GFX_TXP4</text>
<text x="113.5" y="81.5">P_GFX_RXN5</text>
<text x="113.5" y="80.1">P_GFX_RXP5</text>
<text x="145.4" y="81.5">P_GFX_TXN5</text>
<text x="145.5" y="80.1">P_GFX_TXP5</text>
<text x="113.5" y="89.7">P_GFX_RXN7</text>
<text x="113.5" y="88.3">P_GFX_RXP7</text>
<text x="113.5" y="85.6">P_GFX_RXN6</text>
<text x="113.5" y="84.2">P_GFX_RXP6</text>
<text x="145.4" y="89.7">P_GFX_TXN7</text>
<text x="145.4" y="85.6">P_GFX_TXN6</text>
<text x="145.5" y="88.3">P_GFX_TXP7</text>
<text x="145.5" y="84.2">P_GFX_TXP6</text>
<text x="113.5" y="95.2">P_GPP_RXP0</text>
<text x="145.4" y="95.2">P_GPP_TXP0</text>
<text x="113.5" y="100.7">P_GPP_RXN1</text>
<text x="113.5" y="99.3">P_GPP_RXP1</text>
<text x="113.5" y="96.6">P_GPP_RXN0</text>
<text x="145.3" y="100.7">P_GPP_TXN1</text>
<text x="145.3" y="96.6">P_GPP_TXN0</text>
<text x="145.4" y="99.3">P_GPP_TXP1</text>
<text x="113.5" y="107.6">P_GPP_RXP3</text>
<text x="113.5" y="104.8">P_GPP_RXN2</text>
<text x="113.5" y="103.5">P_GPP_RXP2</text>
<text x="145.3" y="104.8">P_GPP_TXN2</text>
<text x="145.4" y="107.6">P_GPP_TXP3</text>
<text x="145.4" y="103.5">P_GPP_TXP2</text>
<text x="113.5" y="108.9">P_GPP_RXN3</text>
<text x="145.3" y="108.9">P_GPP_TXN3</text>
<text x="113.5" y="119.9">P_GPP_RXN5</text>
<text x="113.5" y="118.5">P_GPP_RXP5</text>
<text x="113.5" y="115.8">P_GPP_RXN4</text>
<text x="113.5" y="114.4">P_GPP_RXP4</text>
<text x="145.3" y="119.9">P_GPP_TXN5</text>
<text x="145.3" y="115.8">P_GPP_TXN4</text>
<text x="145.4" y="118.5">P_GPP_TXP5</text>
<text x="145.4" y="114.4">P_GPP_TXP4</text>
<text x="113.5" y="124">P_GPP_RXN6/SATA_RXN0</text>
<text x="113.5" y="122.6">P_GPP_RXP6/SATA_RXP0</text>
<text x="137.9" y="124">P_GPP_TXN6/SATA_TXN0</text>
<text x="138.1" y="122.6">P_GPP_TXP6/SATA_TXP0</text>
<text x="113.5" y="128.1">P_GPP_RXN7/SATA_RXN1</text>
<text x="113.5" y="126.7">P_GPP_RXP7/SATA_RXP1</text>
<text x="137.9" y="128.1">P_GPP_TXN7/SATA_TXN1</text>
<text x="138.1" y="126.7">P_GPP_TXP7/SATA_TXP1</text>
</g>
<g font-size="1.1">
<text x="145" y="203.1">AND TRADE SECRET INFORMATION. THIS SHEET MAY NOT BE TRANSFERED FROM THE CUSTODY OF THE COMPETENT DIVISION OF R&amp;D</text>
<text x="145" y="202">THIS SHEET OF ENGINEERING DRAWING IS THE PROPRIETARY PROPERTY OF</text>
<text x="187" y="202">LC FUTURE CENTER. AND CONTAINS CONFIDENTIAL</text>
<text x="145" y="204.2">DEPARTMENT EXCEPT AS AUTHORIZED BY LC FUTURE CENTER NEITHER THIS SHEET NOR THE INFORMATION IT CONTAINS</text>
<text x="145" y="205.3">MAY BE USED BY OR DISCLOSED TO ANY THIRD PARTY WITHOUT PRIOR WRITTEN CONSENT OF</text>
<text x="196.5" y="205.3">LC FUTURE CENTER.</text>
<text x="235.9" y="206.7">Thursday, May 04, 2017</text>
</g>
<g font-size="1">
<text x="28.8" y="1">5</text>
<text x="83.7" y="1">4</text>
<text x="138.6" y="1">3</text>
<text x="193.4" y="1">2</text>
<text x="248.3" y="1">1</text>
<text x=".4" y="27.9">D</text>
<text x="276.1" y="27.9">D</text>
<text x=".4" y="79.4">C</text>
<text x="276.1" y="79.4">C</text>
<text x=".4" y="130.8">B</text>
<text x="276.1" y="130.8">B</text>
<text x=".4" y="182.2">A</text>
<text x="276.1" y="182.2">A</text>
<text x="28.8" y="208.1">5</text>
<text x="83.7" y="208.1">4</text>
<text x="138.6" y="208.1">3</text>
<text x="193.4" y="208.1">2</text>
<text x="248.3" y="208.1">1</text>
</g>
<g font-size=".8" fill="#00f">
<text x="132.4" y="54.7">PCIE</text>
<text x="130.3" y="131.6">FP5 REV 0.90</text>
<text x="130.3" y="132.7">PART 2 OF 13</text>
</g>
</svg>
